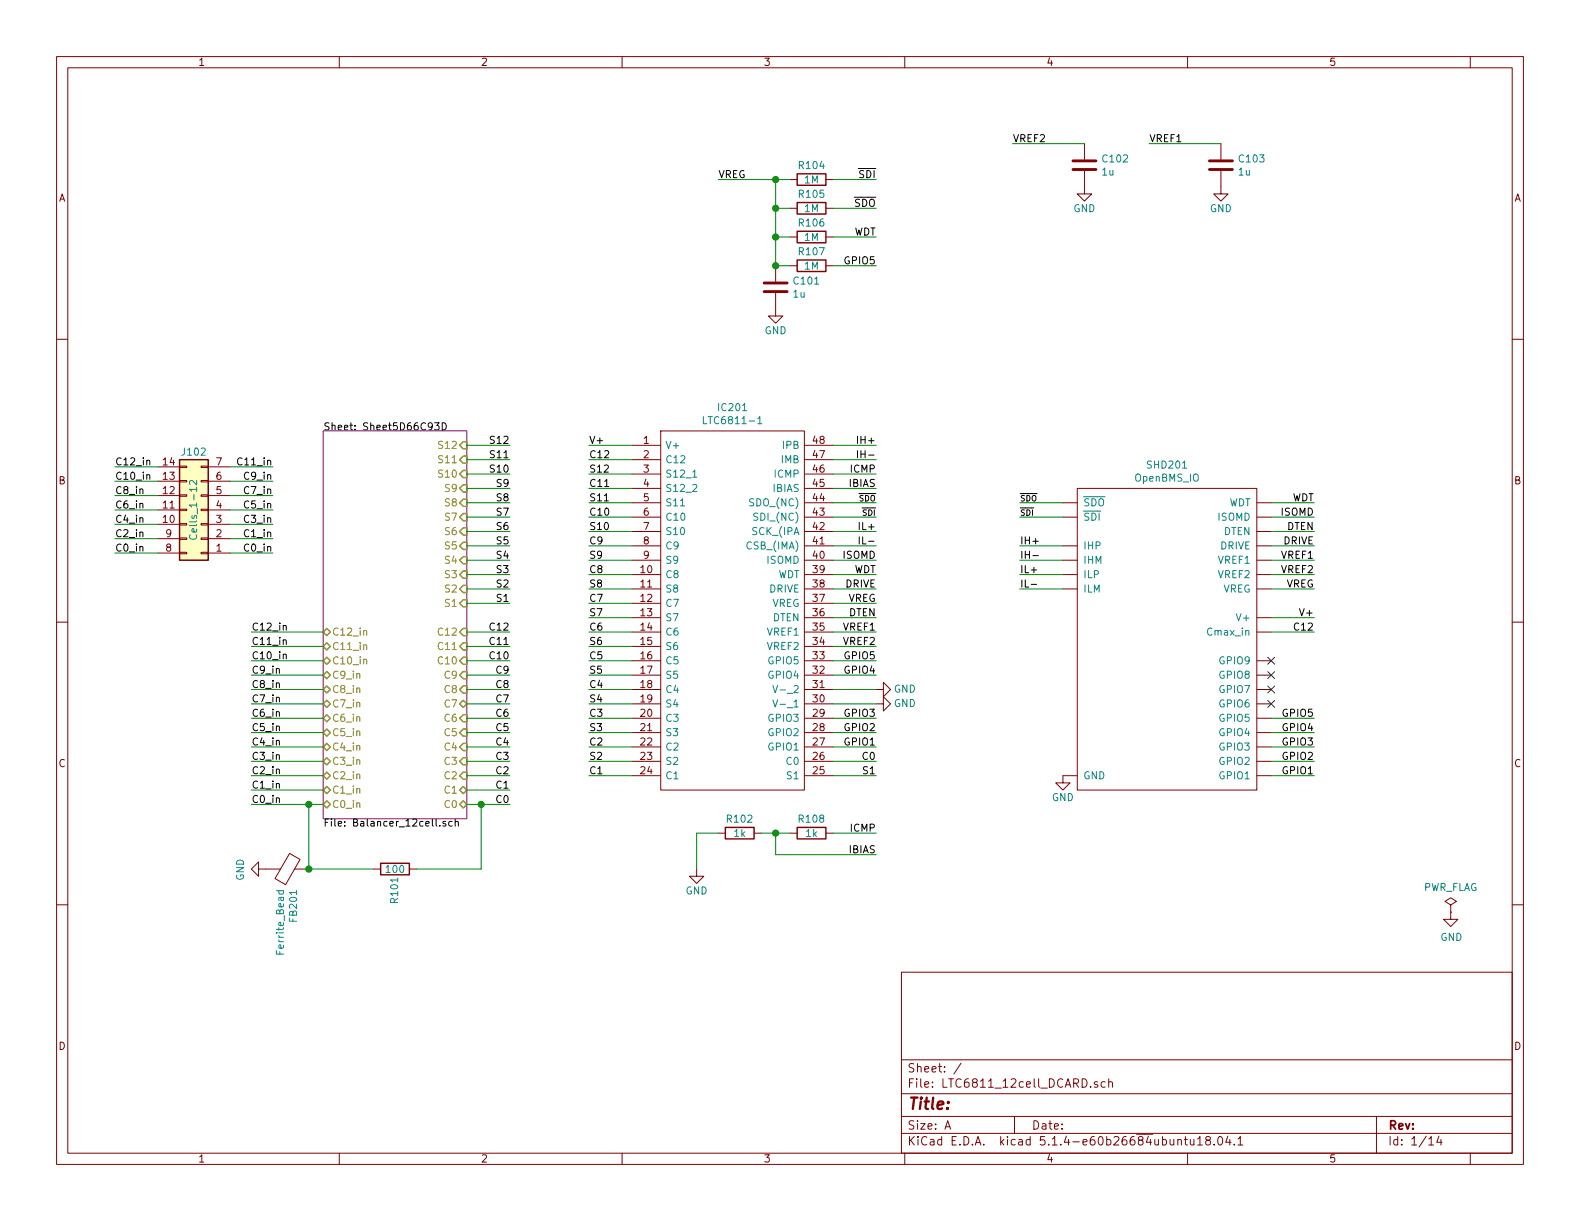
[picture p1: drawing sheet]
<svg xmlns="http://www.w3.org/2000/svg" width="279mm" height="216mm" viewBox="0 0 279 216" stroke-linecap="round" stroke-linejoin="round" font-family="sans-serif">
<g fill="none" stroke="#840000" stroke-width=".18">
<path d="M10 10h259.4v195.9h-259.4zM12 12h255.4v191.9h-255.4zM60 10v2M110 10v2M160 10v2M210 10v2M260 10v2M139.7 36.8h1.3M139.7 31.8h1.3M146 36.8h1.3M146 31.8h1.3M191.8 30.2v4.1h1.2l-1.2 1.3-1.3-1.3h1.3"/>
<path d="M191.8 25.4v2.8M215.9 30.2v4.1h1.3l-1.3 1.3-1.3-1.3h1.3M215.9 25.4v2.8M10 60h2M137.2 51.8v4.1h1.2l-1.2 1.3-1.3-1.3h1.3M137.2 47v2.8M139.7 41.9h1.3M139.7 47h1.3M146 41.9h1.3M146 47h1.3M267.4 60h2M111.8 78.7h5"/>
<path d="M116.8 76.2h25.4v63.5h-25.4zM142.2 78.7h5.1M27.9 97.8h3.8M27.9 92.7h3.8M27.9 90.2h3.8M27.9 87.6h3.8M27.9 85.1h3.8M27.9 82.6h3.8M27.9 95.3h3.8M31.7 85h1.3v.2h-1.3zM31.7 82.4h1.3v.3h-1.3zM31.7 87.5h1.3v.3h-1.3z"/>
<path d="M31.7 92.6h1.3v.2h-1.3zM31.7 95.1h1.3v.3h-1.3zM31.7 97.7h1.3v.2h-1.3zM31.7 90h1.3v.3h-1.3zM35.6 85h1.2v.2h-1.2zM35.6 82.4h1.2v.3h-1.2zM35.6 87.5h1.2v.3h-1.2zM35.6 92.6h1.2v.2h-1.2zM35.6 95.1h1.2v.3h-1.2zM35.6 97.7h1.2v.2h-1.2zM35.6 90h1.2v.3h-1.2zM36.8 97.8h3.8"/>
<path d="M36.8 92.7h3.8M36.8 90.2h3.8M36.8 87.6h3.8M36.8 85.1h3.8M36.8 82.6h3.8M36.8 95.3h3.8M111.8 96.5h5M111.8 94h5M111.8 99.1h5M111.8 91.4h5M111.8 88.9h5M111.8 81.3h5"/>
<path d="M111.8 83.8h5M111.8 86.4h5M142.2 96.5h5.1M142.2 94h5.1M142.2 99.1h5.1M142.2 91.4h5.1M142.2 88.9h5.1M142.2 81.3h5.1M142.2 83.8h5.1M142.2 86.4h5.1M188 96.5h2.5M188 99.1h2.5"/>
<path d="M188 91.4h2.5M188 88.9h2.5M190.5 86.4h31.7v53.3h-31.7zM222.2 96.5h2.6M222.2 94h2.6M222.2 99.1h2.6M222.2 91.4h2.6M222.2 88.9h2.6M10 110h2M111.8 111.8h5M111.8 119.4h5M111.8 116.8h5"/>
<path d="M111.8 104.1h5M111.8 101.6h5M111.8 109.2h5M111.8 106.7h5M111.8 114.3h5M142.2 111.8h5.1M142.2 119.4h5.1M142.2 116.8h5.1M142.2 104.1h5.1M142.2 101.6h5.1M142.2 109.2h5.1M142.2 106.7h5.1"/>
<path d="M142.2 114.3h5.1M188 104.1h2.5M188 101.6h2.5M222.2 111.8h2.6M222.2 119.4h2.6M222.2 116.8h2.6M222.2 104.1h2.6M222.2 101.6h2.6M222.2 109.2h2.6M267.4 110h2M111.8 137.2h5M111.8 134.6h5"/>
<path d="M111.8 132.1h5M111.8 129.5h5M111.8 127h5M111.8 124.5h5M111.8 121.9h5M142.2 137.2h5.1M142.2 134.6h5.1M142.2 132.1h5.1M142.2 129.5h5.1M142.2 127h5.1M142.2 124.5h5.1M142.2 121.9h5.1"/>
<path d="M154.9 124.5h1.3v-1.3l1.3 1.3-1.3 1.2v-1.2M154.9 121.9h1.3v-1.2l1.3 1.2-1.3 1.3v-1.3M190.5 137.2h-2.5v1.2h1.2l-1.2 1.3-1.3-1.3h1.3M222.2 137.2h2.6M222.2 134.6h2.6M222.2 132.1h2.6M222.2 129.5h2.6M222.2 127h2.6M222.2 124.5h2.6M222.2 121.9h2.6M10 160h2M45.7 153.7v-1.3l-1.3 1.3 1.3 1.2v-1.2h3.9"/>
<path d="M51.2 150.9l1.9 1.1-2.6 4.4-1.9-1.1zM52.1 153.7h2.5M66 153.7h1.3M72.4 153.7h1.3M123.2 153.7v1.2h1.3l-1.3 1.3-1.3-1.3h1.3M127 147.3h1.3M133.3 147.3h1.3M139.7 147.3h1.3M146 147.3h1.3M267.4 160h2M159.4 171.9h108v32h-108zM256.5 161.3v1.3h1.3l-1.3 1.2-1.2-1.2h1.2"/>
<path d="M256.5 160l1.1-.6-1.1-.6-1 .6 1 .6v1.3M256.5 161.3h.1M159.4 197.4h108M159.4 193.4h108M159.4 187.4h108M167.1 199.7l.5-1.5 .5 1.5M167.2 199.2h.8M170 188l-1.3 1.9M179.4 197.4v3M194.1 191.3a.37 .37 0 0 0-.6 .2l.1 .2 .5 .1 .1 .2-.3 .3-.4-.1M195.4 191.3h-.4l-.3 .2 .1 .6 .2 .2 .4-.1M196.1 191.4v-.1a.37 .37 0 0 1 .6 .2v.8"/>
<path d="M196.1 190.8v1.5M243.4 197.4v6.5M60 203.9v2M110 203.9v2M159.4 200.4h108M160 203.9v2M208.3 201.6l.2-.1h.3l.1 1M209.4 201.5h.6M209.6 201v1.3l.4 .2M210 203.9v2M210.5 201.5l.1 .9 .3 .1 .2-.2M211.1 201.5v1"/>
<path d="M211.8 201.4l.4-.4v1.5M211.8 202.5h.8M213.5 201.6l-.3-.3 .1-.3a.48 .48 0 0 1 .7 .1l-.1 .4a.52 .52 0 0 0-.6 .2 .52 .52 0 0 0 0 .7l.5 .1 .2-.2v-.4l-.2-.3M214.7 202.3v.2M215.5 201h.2a.8 .8 0 0 1 .5 .7 .8 .8 0 0 1-.5 .8 1 1 0 0 1-.2-1.5zM217.1 200.9l-.3 1.1h.9M217.5 201.5v1M218.3 202.3v.2M218.9 201.4l.4-.4v1.5M218.9 202.5h.9M252.7 201.4l.4-.4v1.5M252.7 202.5h.8"/>
<path d="M254.5 200.9l-.4 1.1h.9M254.8 201.5v1M260 203.9v2"/>
</g>
<path d="M57.1 76.2h25.4v68.6h-25.4z" fill="none" stroke="#840084" stroke-width=".18"/>
<g fill="none" stroke="#000" stroke-width=".18">
<path d="M76.9 74.8h.7l-.4 .4 .4 .2-.1 .6h-.5l-.1-.1M78.2 74.8a.64 .64 0 0 1 .7 .6 .64 .64 0 0 1-.7 .6zM151.6 77.1v1.3M151.6 79.7v1.2M26 81.5l.1-.1h.3l.1 .8M26 84l.1-.1 .3 .1 .1 .8M106.9 88.6h.7M151.9 94.9v1.3M182.7 98.2h.9M50.1 113.3l.2-.2 .3 .1v.8M50.1 115.8l.2-.1h.3v.8M50.1 110.7l.2-.1h.3v.8"/>
<path d="M182.3 103.3h1M77.8 145.9v.2M78.8 145.3l-.3-.1-.2 .2 .1 .2 .4 .1v.3h-.5M80 145.3l-.4-.1-.3 .3 .2 .5h.5M80.5 145.4l.2-.2 .3 .1 .1 .8M80.5 144.8v1.3"/>
</g>
<g fill="none" stroke="#848400" stroke-width=".25">
<path d="M81.9 78.1h.6v1.3h-.6l-.6-.7zM81.3 91.4l.6-.6h.6v1.3h-.6zM81.3 86.4l.6-.7h.6v1.3h-.6zM81.9 88.3h.6v1.2h-.6l-.6-.6zM81.9 83.2h.6v1.3h-.6l-.6-.7zM81.9 80.6h.6v1.3h-.6l-.6-.6zM81.9 98.4h.6v1.3h-.6l-.6-.6zM81.9 95.9h.6v1.3h-.6l-.6-.7zM81.9 93.3h.6v1.3h-.6l-.6-.6zM57.1 111.8l.7-.7 .6 .7-.6 .6zM57.1 116.8l.7-.6 .6 .6-.6 .7zM57.1 119.4l.7-.7 .6 .7-.6 .6z"/>
<path d="M57.8 113.7l.6 .6-.6 .6-.7-.6zM81.3 119.4l.6-.7h.6v1.3h-.6zM81.3 101.6l.6-.6h.6v1.2h-.6zM81.9 116.2h.6v1.3h-.6l-.6-.7zM81.9 113.7h.6v1.2h-.6l-.6-.6zM81.9 111.1h.6v1.3h-.6l-.6-.6zM81.9 106h.6v1.3h-.6l-.6-.6zM81.9 103.5h.6v1.3h-.6l-.6-.7zM57.1 121.9l.7-.6 .6 .6-.6 .7zM57.1 124.5l.7-.7 .6 .7-.6 .6zM57.1 127l.7-.6 .6 .6-.6 .6zM57.1 129.5l.7-.6 .6 .6-.6 .7z"/>
<path d="M57.1 132.1l.7-.7 .6 .7-.6 .6zM57.1 134.6l.7-.6 .6 .6-.6 .7zM57.1 139.7l.7-.6 .6 .6-.6 .6zM57.8 136.5l.6 .7-.6 .6-.7-.6zM81.3 124.5l.6-.7 .6 .7-.6 .6zM81.3 139.7l.6-.6 .6 .6-.6 .6zM81.3 132.1l.6-.7h.6v1.3h-.6zM81.9 121.3h.6v1.3h-.6l-.6-.7zM81.9 136.5h.6v1.3h-.6l-.6-.6zM81.9 134h.6v1.3h-.6l-.6-.7zM81.9 128.9h.6v1.3h-.6l-.6-.7zM81.9 126.4h.6v1.2h-.6l-.6-.6z"/>
<path d="M57.1 142.2l.7-.6 .6 .6-.6 .7zM81.3 142.2l.6-.6 .6 .6-.6 .7z"/>
</g>
<path d="M64.3 111.6l.2-.1h.3v.8M64.3 114.1l.2-.1 .3 .1v.8M64.3 116.7l.2-.1h.3v.8" fill="none" stroke="#848400" stroke-width=".18"/>
<path d="M141 35.8h5v2h-5zM141 30.7h5v2.1h-5zM141 40.9h5v2h-5zM141 46h5v2h-5zM31.7 81.3h5.1v17.8h-5.1zM67.3 152.7h5.1v2h-5.1zM128.3 146.3h5v2h-5zM141 146.3h5v2h-5z" fill="none" stroke="#840000" stroke-width=".25"/>
<path d="M31.7 81.3h5.1v17.8h-5.1z" fill="#ffffc2" stroke="#ffffc2" stroke-width=".18"/>
<path d="M124.4 73.7v1.2h.6M134 74l.4-.3v1.2M134 74.9h.7M33.6 94.6a.51 .51 0 0 0 0 .6 .51 .51 0 0 0 .6 .2 .46 .46 0 0 0 .5-.3 .46 .46 0 0 0-.1-.5M34.8 85v.8l-.7-.8h-.2l-.4 .2 .1 .5M120.3 89.5h.8M122.5 84.4h.7M134 90.8l-.5-.1-.2 .3 .1 .3 .6 .2v.4l-.2 .1-.5-.1M136.7 123.7l.4 1.3 .4-1.3M136.7 121.2l.4 1.3 .4-1.3M48.9 157.5h1.2M49.4 157.5l-.1 .4 .2 .2 .6-.1v-.5" fill="none" stroke="#008484" stroke-width=".18"/>
<path d="M189.7 30h4.1M189.7 28.4h4.1M213.9 30h4M213.9 28.4h4M135.1 51.6h4.1M135.1 50h4.1" fill="none" stroke="#840000" stroke-width=".51"/>
<g fill="none" stroke="#008400" stroke-width=".18">
<path d="M127 31.8h12.7M137.2 36.8h2.5M137.2 31.8v15.2h2.5M147.3 36.8h7.6M147.3 31.8h7.6M179.1 25.4h12.7M203.2 25.4h12.7M137.2 41.9h2.5M147.3 41.9h7.6M147.3 47h7.6M82.5 78.7h7.7M104.1 78.7h7.7"/>
<path d="M147.3 78.7h7.6M20.3 97.8h7.6M20.3 95.3h7.6M20.3 87.6h7.6M20.3 85.1h7.6M20.3 82.6h7.6M20.3 92.7h7.6M20.3 90.2h7.6M40.6 97.8h7.7M40.6 95.3h7.7M40.6 87.6h7.7M40.6 85.1h7.7"/>
<path d="M40.6 82.6h7.7M40.6 92.7h7.7M40.6 90.2h7.7M82.5 96.5h7.7M82.5 88.9h7.7M82.5 91.4h7.7M82.5 99.1h7.7M82.5 94h7.7M82.5 81.3h7.7M82.5 83.8h7.7M82.5 86.4h7.7M104.1 96.5h7.7"/>
<path d="M104.1 88.9h7.7M104.1 91.4h7.7M104.1 99.1h7.7M104.1 94h7.7M104.1 81.3h7.7M104.1 83.8h7.7M104.1 86.4h7.7M147.3 96.5h7.6M147.3 88.9h7.6M147.3 91.4h7.6M147.3 99.1h7.6M147.3 94h7.6"/>
<path d="M147.3 81.3h7.6M147.3 83.8h7.6M147.3 86.4h7.6M180.3 96.5h7.7M180.3 88.9h7.7M180.3 91.4h7.7M180.3 99.1h7.7M224.8 96.5h7.6M224.8 88.9h7.6M224.8 91.4h7.6M224.8 99.1h7.6M224.8 94h7.6"/>
<path d="M44.4 119.4h12.7M44.4 111.8h12.7M44.4 114.3h12.7M44.4 116.8h12.7M82.5 119.4h7.7M82.5 111.8h7.7M82.5 114.3h7.7M82.5 116.8h7.7M82.5 104.1h7.7M82.5 101.6h7.7M82.5 106.7h7.7M104.1 119.4h7.7"/>
<path d="M104.1 111.8h7.7M104.1 114.3h7.7M104.1 116.8h7.7M104.1 109.2h7.7M104.1 104.1h7.7M104.1 101.6h7.7M104.1 106.7h7.7M147.3 119.4h7.6M147.3 111.8h7.6M147.3 114.3h7.6M147.3 116.8h7.6M147.3 109.2h7.6"/>
<path d="M147.3 104.1h7.6M147.3 101.6h7.6M147.3 106.7h7.6M180.3 104.1h7.7M180.3 101.6h7.7M224.8 111.8h7.6M224.8 109.2h7.6M224.8 104.1h7.6M224.8 101.6h7.6M44.4 121.9h12.7M44.4 124.5h12.7M44.4 139.7h12.7"/>
<path d="M44.4 127h12.7M44.4 129.5h12.7M44.4 132.1h12.7M44.4 134.6h12.7M44.4 137.2h12.7M82.5 121.9h7.7M82.5 124.5h7.7M82.5 139.7h7.7M82.5 127h7.7M82.5 129.5h7.7M82.5 132.1h7.7M82.5 134.6h7.7"/>
<path d="M82.5 137.2h7.7M104.1 121.9h7.7M104.1 124.5h7.7M104.1 127h7.7M104.1 129.5h7.7M104.1 132.1h7.7M104.1 134.6h7.7M104.1 137.2h7.7M147.3 121.9h7.6M147.3 124.5h7.6M147.3 127h7.6M147.3 129.5h7.6"/>
<path d="M147.3 132.1h7.6M147.3 134.6h7.6M147.3 137.2h7.6M224.8 127h7.6M224.8 129.5h7.6M224.8 132.1h7.6M224.8 134.6h7.6M224.8 137.2h7.6M44.4 142.2h12.7M54.6 142.2v11.5h11.4M82.5 142.2h7.7M85.1 142.2v11.5h-11.4"/>
<path d="M127 147.3h-3.8v6.4M134.6 147.3h5.1M137.2 147.3v3.8h17.7M147.3 147.3h7.6"/>
</g>
<g fill="#008400" stroke="#008400" stroke-width=".25">
<circle cx="137.2" cy="31.8" r=".51"/>
<circle cx="137.2" cy="36.8" r=".51"/>
<circle cx="137.2" cy="41.9" r=".51"/>
<circle cx="54.6" cy="142.2" r=".51"/>
<circle cx="85.1" cy="142.2" r=".51"/>
<circle cx="137.2" cy="47" r=".51"/>
<circle cx="54.6" cy="153.7" r=".51"/>
<circle cx="137.2" cy="147.3" r=".51"/>
</g>
<path d="M224.2 116.2l1.2 1.2M224.2 118.8l1.2 1.2M225.4 116.2l-1.2 1.2M225.4 118.8l-1.2 1.2M224.2 121.3l1.2 1.2M224.2 123.9l1.2 1.2M225.4 121.3l-1.2 1.2M225.4 123.9l-1.2 1.2" fill="none" stroke="#000084" stroke-width=".18"/>
<text font-size="2.8" fill="#840000" x="160.4" y="196.2">Title:</text>
<g font-size="2.1" fill="#840000">
<text x="160.4" y="189.6">Sheet: /</text>
<text x="160.4" y="192.3">File: LTC6811_12cell_DCARD.sch</text>
<text x="160.4" y="202.5">KiCad E.D.A. kicad 5.1.4-e60b26684ubuntu18.04.1</text>
<text x="160.4" y="199.7">Size: A</text>
<text x="182.4" y="199.7">Date:</text>
<text x="245.4" y="199.7">Rev:</text>
<text x="245.4" y="202.5">Id: 1/14</text>
</g>
<g font-size="1.8" fill="#840000">
<text x="35" y="11.6">1</text>
<text x="85" y="11.6">2</text>
<text x="135" y="11.6">3</text>
<text x="185" y="11.6">4</text>
<text x="235" y="11.6">5</text>
<text x="10.4" y="35.6">A</text>
<text x="267.8" y="35.6">A</text>
<text x="28.9" y="82.3">14</text>
<text x="38.3" y="82.3">7</text>
<text x="113.8" y="78.5">1</text>
<text x="113.8" y="81">2</text>
<text x="113.8" y="83.6">3</text>
<text x="143.8" y="83.6">46</text>
<text x="143.8" y="81">47</text>
<text x="143.8" y="78.5">48</text>
<text x="10.4" y="85.6">B</text>
<text x="28.9" y="89.9">11</text>
<text x="28.9" y="87.4">12</text>
<text x="28.9" y="84.8">13</text>
<text x="38.3" y="89.9">4</text>
<text x="38.3" y="87.4">5</text>
<text x="38.3" y="84.8">6</text>
<text x="113.8" y="86.1">4</text>
<text x="113.8" y="88.6">5</text>
<text x="143.8" y="88.6">44</text>
<text x="143.8" y="86.1">45</text>
<text x="267.8" y="85.6">B</text>
<text x="28.9" y="92.5">10</text>
<text x="29.4" y="95">9</text>
<text x="38.3" y="95">2</text>
<text x="38.3" y="92.5">3</text>
<text x="113.8" y="91.2">6</text>
<text x="113.8" y="93.7">7</text>
<text x="143.8" y="93.7">42</text>
<text x="143.8" y="91.2">43</text>
<text x="29.4" y="97.5">8</text>
<text x="38.3" y="97.5">1</text>
<text x="113.3" y="101.3">10</text>
<text x="113.8" y="96.3">8</text>
<text x="113.8" y="98.8">9</text>
<text x="143.8" y="101.3">39</text>
<text x="143.8" y="98.8">40</text>
<text x="143.8" y="96.3">41</text>
<text x="113.3" y="103.9">11</text>
<text x="113.3" y="106.4">12</text>
<text x="143.8" y="106.4">37</text>
<text x="143.8" y="103.9">38</text>
<text x="113.3" y="109">13</text>
<text x="113.3" y="111.5">14</text>
<text x="143.8" y="111.5">35</text>
<text x="143.8" y="109">36</text>
<text x="113.3" y="114">15</text>
<text x="113.3" y="116.6">16</text>
<text x="113.3" y="119.1">17</text>
<text x="143.8" y="119.1">32</text>
<text x="143.8" y="116.6">33</text>
<text x="143.8" y="114">34</text>
<text x="113.3" y="121.7">18</text>
<text x="113.3" y="124.2">19</text>
<text x="143.8" y="124.2">30</text>
<text x="143.8" y="121.7">31</text>
<text x="113.3" y="126.7">20</text>
<text x="113.3" y="129.3">21</text>
<text x="113.3" y="131.8">22</text>
<text x="143.8" y="131.8">27</text>
<text x="143.8" y="129.3">28</text>
<text x="143.8" y="126.7">29</text>
<text x="10.4" y="135.6">C</text>
<text x="113.3" y="134.4">23</text>
<text x="113.3" y="136.9">24</text>
<text x="143.8" y="136.9">25</text>
<text x="143.8" y="134.4">26</text>
<text x="267.8" y="135.6">C</text>
<text x="10.4" y="185.6">D</text>
<text x="267.8" y="185.6">D</text>
<text x="35" y="205.5">1</text>
<text x="85" y="205.5">2</text>
<text x="135" y="205.5">3</text>
<text x="185" y="205.5">4</text>
<text x="235" y="205.5">5</text>
</g>
<g font-size="1.8" fill="#008484">
<text x="141.4" y="29.9">R104</text>
<text x="195.1" y="28.7">C102</text>
<text x="219.2" y="28.7">C103</text>
<text x="141.4" y="35">R105</text>
<text x="142.3" y="32.4">1M</text>
<text x="194.9" y="31">1u</text>
<text x="219" y="31">1u</text>
<text x="141.4" y="40.1">R106</text>
<text x="142.3" y="37.5">1M</text>
<text x="189.8" y="37.5">GND</text>
<text x="213.9" y="37.5">GND</text>
<text x="141.4" y="45.1">R107</text>
<text x="142.3" y="42.6">1M</text>
<text x="142.3" y="47.7">1M</text>
<text x="140.3" y="52.6">1u</text>
<text x="140.5" y="50.3">C101</text>
<text x="135.2" y="59.1">GND</text>
<text x="125.1" y="75">LTC6811-1</text>
<text x="127.2" y="72.7">IC201</text>
<text x="32.3" y="80.6">J102</text>
<text x="117.6" y="79.4">V+</text>
<text x="117.6" y="81.9">C12</text>
<text x="138.2" y="81.9">IMB</text>
<text x="138.5" y="79.4">IPB</text>
<text x="203" y="82.9">SHD201</text>
<text x="117.6" y="84.5">S12_1</text>
<text x="117.6" y="87">S12_2</text>
<text x="117.6" y="89.5">S11</text>
<text x="132.9" y="89.5">SDO_(NC)</text>
<text x="136.8" y="87">IBIAS</text>
<text x="137.1" y="84.5">ICMP</text>
<text x="191.5" y="89.5">SDO</text>
<text x="200.7" y="85.2">OpenBMS_IO</text>
<text x="217.2" y="89.5">WDT</text>
<text x="34.8" y="94.5" transform="rotate(-90 34.8 94.5)">Cells_1-12</text>
<text x="117.6" y="92.1">C10</text>
<text x="117.6" y="94.6">S10</text>
<text x="133.2" y="94.6">SCK_(IPA</text>
<text x="133.8" y="92.1">SDI_(NC)</text>
<text x="191.5" y="92.1">SDI</text>
<text x="215.4" y="92.1">ISOMD</text>
<text x="216.4" y="94.6">DTEN</text>
<text x="117.6" y="97.2">C9</text>
<text x="117.6" y="99.7">S9</text>
<text x="132.3" y="97.2">CSB_(IMA)</text>
<text x="135.7" y="99.7">ISOMD</text>
<text x="191.5" y="99.7">IHM</text>
<text x="191.5" y="97.2">IHP</text>
<text x="215.5" y="99.7">VREF1</text>
<text x="215.8" y="97.2">DRIVE</text>
<text x="117.6" y="102.2">C8</text>
<text x="117.6" y="104.8">S8</text>
<text x="117.6" y="107.3">C7</text>
<text x="136.1" y="104.8">DRIVE</text>
<text x="136.5" y="107.3">VREG</text>
<text x="137.4" y="102.2">WDT</text>
<text x="191.5" y="104.8">ILM</text>
<text x="191.5" y="102.2">ILP</text>
<text x="215.5" y="102.2">VREF2</text>
<text x="216.2" y="104.8">VREG</text>
<text x="117.6" y="109.9">S7</text>
<text x="117.6" y="112.4">C6</text>
<text x="135.8" y="112.4">VREF1</text>
<text x="136.7" y="109.9">DTEN</text>
<text x="213.9" y="112.4">Cmax_in</text>
<text x="219" y="109.9">V+</text>
<text x="117.6" y="114.9">S6</text>
<text x="117.6" y="117.5">C5</text>
<text x="135.8" y="114.9">VREF2</text>
<text x="136.1" y="117.5">GPIO5</text>
<text x="215.8" y="117.5">GPIO9</text>
<text x="117.6" y="120">S5</text>
<text x="117.6" y="122.6">C4</text>
<text x="117.6" y="125.1">S4</text>
<text x="136.1" y="120">GPIO4</text>
<text x="137.7" y="125.1">V-_1</text>
<text x="137.7" y="122.6">V-_2</text>
<text x="158.1" y="125">GND</text>
<text x="158.1" y="122.5">GND</text>
<text x="215.8" y="125.1">GPIO6</text>
<text x="215.8" y="122.6">GPIO7</text>
<text x="215.8" y="120">GPIO8</text>
<text x="117.6" y="127.6">C3</text>
<text x="117.6" y="130.2">S3</text>
<text x="136.1" y="130.2">GPIO2</text>
<text x="136.1" y="127.6">GPIO3</text>
<text x="215.8" y="130.2">GPIO4</text>
<text x="215.8" y="127.6">GPIO5</text>
<text x="117.6" y="132.7">C2</text>
<text x="117.6" y="135.3">S2</text>
<text x="117.6" y="137.8">C1</text>
<text x="136.1" y="132.7">GPIO1</text>
<text x="139.2" y="135.3">C0</text>
<text x="139.3" y="137.8">S1</text>
<text x="191.5" y="137.8">GND</text>
<text x="215.8" y="137.8">GPIO1</text>
<text x="215.8" y="135.3">GPIO2</text>
<text x="215.8" y="132.7">GPIO3</text>
<text x="186" y="141.7">GND</text>
<text x="128.7" y="145.5">R102</text>
<text x="129.8" y="148">1k</text>
<text x="141.4" y="145.5">R108</text>
<text x="142.5" y="148">1k</text>
<text x="43.2" y="155.8" transform="rotate(-90 43.2 155.8)">GND</text>
<text x="68.4" y="154.4">100</text>
<text x="70.4" y="159.6" transform="rotate(-90 70.4 159.6)">R101</text>
<text x="121.2" y="158.2">GND</text>
<text x="251.6" y="157.6">PWR_FLAG</text>
<text x="52.5" y="162.9" transform="rotate(-90 52.5 162.9)">FB201</text>
<text x="254.7" y="166.4">GND</text>
<text x="50.2" y="168.5" transform="rotate(-90 50.2 168.5)">Ferrite_Bead</text>
</g>
<g font-size="1.8">
<text x="179.1" y="25.1">VREF2</text>
<text x="203.2" y="25.1">VREF1</text>
<text x="127" y="31.5">VREG</text>
<text x="152" y="31.5">SDI</text>
<text x="150.9" y="41.7">WDT</text>
<text x="151.1" y="36.6">SDO</text>
<text x="149.5" y="46.7">GPIO5</text>
<text x="57.1" y="76.1">Sheet: Sheet5D66C93D</text>
<text x="20.3" y="82.3">C12_in</text>
<text x="42.5" y="82.3">C11_in</text>
<text x="87" y="78.5">S12</text>
<text x="87" y="81">S11</text>
<text x="87" y="83.6">S10</text>
<text x="104.1" y="81">C12</text>
<text x="104.1" y="83.6">S12</text>
<text x="104.1" y="78.5">V+</text>
<text x="150.5" y="83.6">ICMP</text>
<text x="152.1" y="78.5">IH+</text>
<text x="152.6" y="81">IH-</text>
<text x="20.3" y="84.8">C10_in</text>
<text x="20.3" y="87.4">C8_in</text>
<text x="20.3" y="89.9">C6_in</text>
<text x="43.4" y="84.8">C9_in</text>
<text x="43.4" y="89.9">C5_in</text>
<text x="43.4" y="87.4">C7_in</text>
<text x="88" y="86.1">S9</text>
<text x="88" y="88.6">S8</text>
<text x="104.1" y="86.1">C11</text>
<text x="104.1" y="88.6">S11</text>
<text x="150.2" y="86.1">IBIAS</text>
<text x="228.4" y="88.6">WDT</text>
<text x="20.3" y="95">C2_in</text>
<text x="20.3" y="92.5">C4_in</text>
<text x="43.4" y="95">C1_in</text>
<text x="43.4" y="92.5">C3_in</text>
<text x="88" y="91.2">S7</text>
<text x="88" y="93.7">S6</text>
<text x="104.1" y="91.2">C10</text>
<text x="104.1" y="93.7">S10</text>
<text x="152.3" y="93.7">IL+</text>
<text x="226.6" y="91.2">ISOMD</text>
<text x="227.6" y="93.7">DTEN</text>
<text x="20.3" y="97.5">C0_in</text>
<text x="43.4" y="97.5">C0_in</text>
<text x="88" y="101.3">S3</text>
<text x="88" y="98.8">S4</text>
<text x="88" y="96.3">S5</text>
<text x="104.1" y="96.3">C9</text>
<text x="104.1" y="98.8">S9</text>
<text x="104.1" y="101.3">C8</text>
<text x="149.1" y="98.8">ISOMD</text>
<text x="150.9" y="101.3">WDT</text>
<text x="152.8" y="96.3">IL-</text>
<text x="180.3" y="98.8">IH-</text>
<text x="180.3" y="96.3">IH+</text>
<text x="180.3" y="101.3">IL+</text>
<text x="226.7" y="101.3">VREF2</text>
<text x="226.7" y="98.8">VREF1</text>
<text x="227" y="96.3">DRIVE</text>
<text x="88" y="103.9">S2</text>
<text x="88" y="106.4">S1</text>
<text x="104.1" y="103.9">S8</text>
<text x="104.1" y="106.4">C7</text>
<text x="149.5" y="103.9">DRIVE</text>
<text x="149.9" y="106.4">VREG</text>
<text x="180.3" y="103.9">IL-</text>
<text x="227.4" y="103.9">VREG</text>
<text x="44.4" y="111.5">C12_in</text>
<text x="86.9" y="111.5">C12</text>
<text x="104.1" y="111.5">C6</text>
<text x="104.1" y="109">S7</text>
<text x="149.3" y="111.5">VREF1</text>
<text x="150.1" y="109">DTEN</text>
<text x="229.2" y="111.5">C12</text>
<text x="230.2" y="109">V+</text>
<text x="44.4" y="114">C11_in</text>
<text x="44.4" y="116.6">C10_in</text>
<text x="44.4" y="119.1">C9_in</text>
<text x="86.9" y="114">C11</text>
<text x="86.9" y="116.6">C10</text>
<text x="87.9" y="119.1">C9</text>
<text x="104.1" y="114">S6</text>
<text x="104.1" y="116.6">C5</text>
<text x="104.1" y="119.1">S5</text>
<text x="149.3" y="114">VREF2</text>
<text x="149.5" y="119.1">GPIO4</text>
<text x="149.5" y="116.6">GPIO5</text>
<text x="44.4" y="124.2">C7_in</text>
<text x="44.4" y="121.7">C8_in</text>
<text x="87.9" y="121.7">C8</text>
<text x="87.9" y="124.2">C7</text>
<text x="104.1" y="121.7">C4</text>
<text x="104.1" y="124.2">S4</text>
<text x="44.4" y="131.8">C4_in</text>
<text x="44.4" y="129.3">C5_in</text>
<text x="44.4" y="126.7">C6_in</text>
<text x="87.9" y="131.8">C4</text>
<text x="87.9" y="126.7">C6</text>
<text x="87.9" y="129.3">C5</text>
<text x="104.1" y="126.7">C3</text>
<text x="104.1" y="129.3">S3</text>
<text x="104.1" y="131.8">C2</text>
<text x="149.5" y="131.8">GPIO1</text>
<text x="149.5" y="129.3">GPIO2</text>
<text x="149.5" y="126.7">GPIO3</text>
<text x="227" y="131.8">GPIO3</text>
<text x="227" y="129.3">GPIO4</text>
<text x="227" y="126.7">GPIO5</text>
<text x="44.4" y="136.9">C2_in</text>
<text x="44.4" y="134.4">C3_in</text>
<text x="87.9" y="136.9">C2</text>
<text x="87.9" y="134.4">C3</text>
<text x="104.1" y="134.4">S2</text>
<text x="104.1" y="136.9">C1</text>
<text x="152.7" y="134.4">C0</text>
<text x="152.8" y="136.9">S1</text>
<text x="227" y="136.9">GPIO1</text>
<text x="227" y="134.4">GPIO2</text>
<text x="44.4" y="142">C0_in</text>
<text x="44.4" y="139.4">C1_in</text>
<text x="87.9" y="139.4">C1</text>
<text x="87.9" y="142">C0</text>
<text x="57.1" y="146.2">File: Balancer_12cell.sch</text>
<text x="150.5" y="147.1">ICMP</text>
<text x="150.2" y="150.9">IBIAS</text>
</g>
<g font-size="1.8" fill="#848400">
<text x="77.9" y="81.9">S11</text>
<text x="77.9" y="79.4">S12</text>
<text x="77.9" y="84.5">S10</text>
<text x="78.9" y="89.5">S8</text>
<text x="78.9" y="87">S9</text>
<text x="78.9" y="92.1">S7</text>
<text x="78.9" y="94.6">S6</text>
<text x="78.9" y="99.7">S4</text>
<text x="78.9" y="97.2">S5</text>
<text x="78.9" y="107.3">S1</text>
<text x="78.9" y="104.8">S2</text>
<text x="78.9" y="102.2">S3</text>
<text x="58.7" y="112.4">C12_in</text>
<text x="77.8" y="112.4">C12</text>
<text x="58.7" y="114.9">C11_in</text>
<text x="58.7" y="117.5">C10_in</text>
<text x="77.8" y="117.5">C10</text>
<text x="77.8" y="114.9">C11</text>
<text x="58.7" y="120">C9_in</text>
<text x="58.7" y="122.6">C8_in</text>
<text x="58.7" y="125.1">C7_in</text>
<text x="78.8" y="125.1">C7</text>
<text x="78.8" y="122.6">C8</text>
<text x="78.8" y="120">C9</text>
<text x="58.7" y="127.6">C6_in</text>
<text x="58.7" y="130.2">C5_in</text>
<text x="78.8" y="130.2">C5</text>
<text x="78.8" y="127.6">C6</text>
<text x="58.7" y="132.7">C4_in</text>
<text x="58.7" y="135.3">C3_in</text>
<text x="58.7" y="137.8">C2_in</text>
<text x="78.8" y="137.8">C2</text>
<text x="78.8" y="135.3">C3</text>
<text x="78.8" y="132.7">C4</text>
<text x="58.7" y="140.3">C1_in</text>
<text x="58.7" y="142.9">C0_in</text>
<text x="78.8" y="142.9">C0</text>
<text x="78.8" y="140.3">C1</text>
</g>
<g font-size="1.4">
<text x="151.9" y="88.6">SDO</text>
<text x="180.3" y="88.6">SDO</text>
<text x="152.6" y="91.2">SDI</text>
<text x="180.3" y="91.2">SDI</text>
</g>
</svg>
